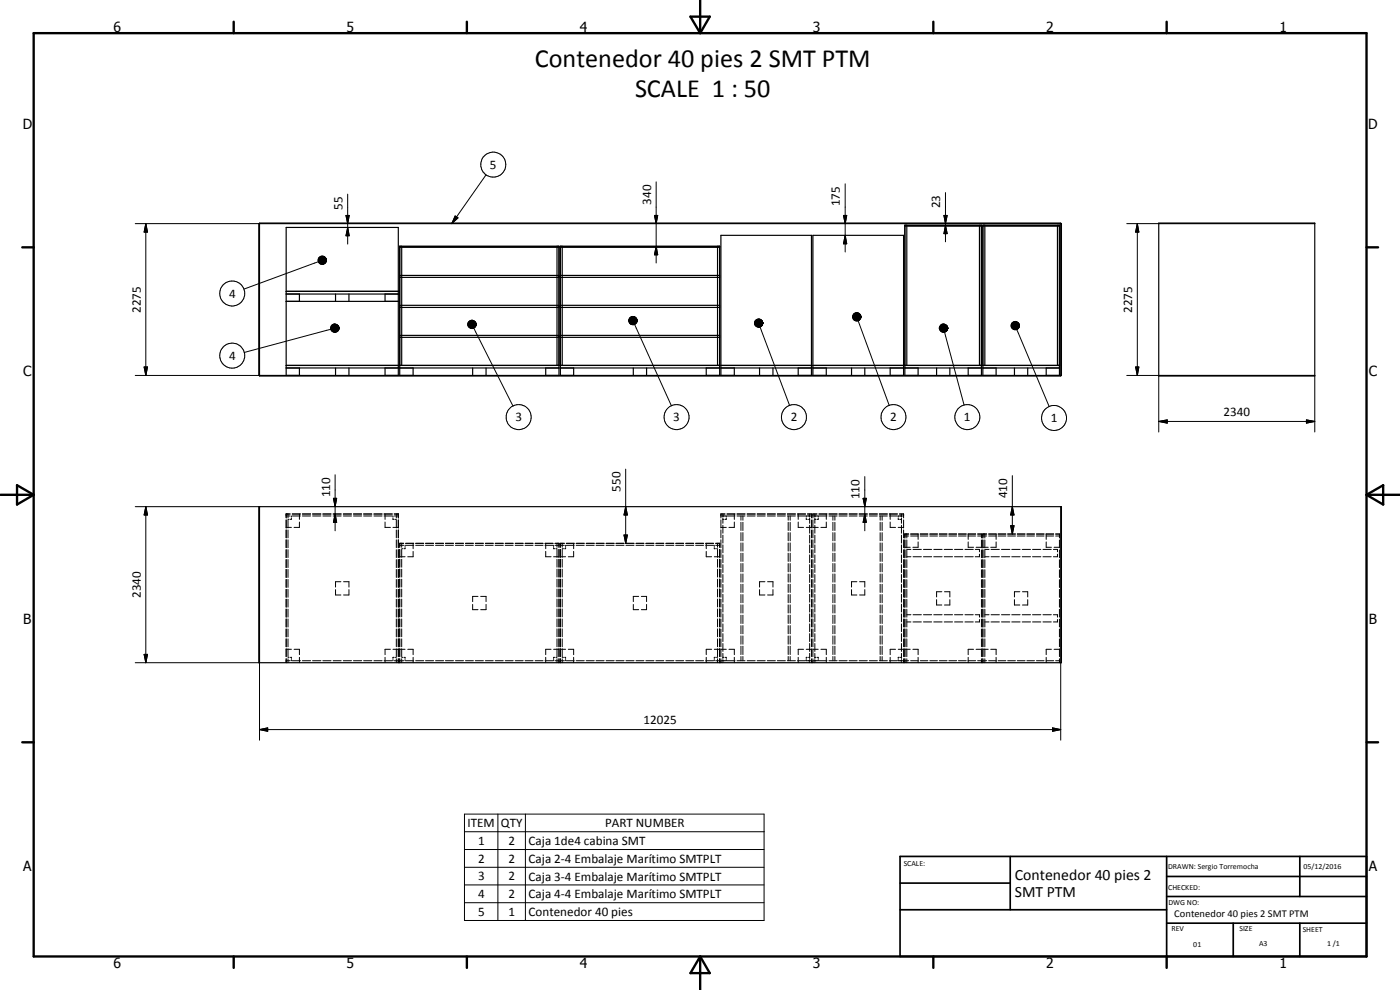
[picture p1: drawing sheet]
<svg xmlns="http://www.w3.org/2000/svg" width="420mm" height="297mm" viewBox="0 0 420 297" stroke-linecap="round" stroke-linejoin="round" font-family="sans-serif">
<g fill="none" stroke="#000" stroke-width=".35">
<path d="M77.7 67.1h240.8v45.5h-240.8zM77.9 66.9h240.4v45.9h-240.4zM120 74.2h47.8M120.6 73.9v35.7M167.2 73.9v35.7M168.2 74.2h47.8M168.7 73.9v35.7M215.3 73.9v35.7M271.6 67.9h22.9M272.1 67.6v42M294 67.6v42M295 67.9h23"/>
<path d="M295.6 67.6v42M317.4 67.6v42M347.8 67.1h46.8M347.8 66.9h46.8v45.9h-46.8zM85.9 87.4h33.6M85.9 88.2h33.6M85.9 90.4h33.6M89.9 88.2v2.2M100.7 88.2v2.2M104.7 88.2v2.2M115.6 88.2v2.2M120 92.2h47.8"/>
<path d="M120 91.6h47.8M120 83.2h47.8M120 82.6h47.8M168.2 92.2h47.8M168.2 91.6h47.8M168.2 83.2h47.8M168.2 82.6h47.8M85.9 109.6h33.6M85.9 110.4h33.6M85.9 112.6v-44.4h33.6v44.4M89.9 110.4v2.2M100.7 110.4v2.2"/>
<path d="M104.7 110.4v2.2M115.6 110.4v2.2M120 109.6h47.8M120 110.4h47.8M120 112.6v-38.7h47.8v38.7M120 101.2h47.8M120 100.6h47.8M124 110.4v2.2M141.8 110.4v2.2M145.9 110.4v2.2M163.8 110.4v2.2M168.2 109.6h47.8"/>
<path d="M168.2 110.4h47.8M168.2 112.6v-38.7h47.8v38.7M168.2 101.2h47.8M168.2 100.6h47.8M172.2 110.4v2.2M190.1 110.4v2.2M194 110.4v2.2M212 110.4v2.2M216.4 109.6h27.1M216.4 110.4h27.1M216.4 112.6v-42h27.1v42M220.4 110.4v2.2"/>
<path d="M228 110.4v2.2M232 110.4v2.2M239.6 110.4v2.2M244 112.6v-42h27.2v42M244 109.6h27.2M244 110.4h27.2M248 110.4v2.2M255.6 110.4v2.2M259.5 110.4v2.2M267.2 110.4v2.2M271.6 109.6h22.9M271.6 110.4h22.9"/>
<path d="M271.6 112.6v-45h22.9v45M275.5 110.4v2.2M281.1 110.4v2.2M285.1 110.4v2.2M290.6 110.4v2.2M295 109.6h23M295 110.4h23M295 112.6v-45h23v45M298.9 110.4v2.2M304.4 110.4v2.2M308.4 110.4v2.2M314 110.4v2.2"/>
<path d="M347.8 112.6h46.8M77.7 152h240.8v46.8h-240.8zM77.9 152v46.8M318.3 152v46.8"/>
</g>
<g fill="none" stroke="#000" stroke-width=".3">
<path d="M104.3 58.3v14.9M145.9 52.5l-10.3 14.6M196.9 54.6v24.3M253.6 55.2v20.4M283.7 57.8v14.8M40.6 67.1h37.3M43.8 67.1l.5 2.5h-1zM43.8 67.1v45.5M95.5 77.9l2.4 .2-2.4 .1zM95.5 78.2l2.4-.1-2.4 .4zM95.5 78.1h2.4M95.5 77.7l2.4 .4-2.4-.2z"/>
<path d="M95.5 78.5l2.4-.4-2.3 .6zM95.5 78.5l-22.3 8.2M95.6 77.4l2.3 .7-2.4-.4zM95.6 78.7l2.3-.6-2.1 .8zM95.8 77.2l.2-.2 1.9 1.1zM95.8 77.2l2.1 .9-2.3-.7zM95.8 78.9l2.1-.8-1.9 1zM96 77l.2-.1 1.7 1.2zM96 79.1l1.9-1-1.7 1.1zM96.2 76.9l.3-.1 1.4 1.3zM96.2 79.2l1.7-1.1-1.4 1.2zM96.5 76.8h.3l1.1 1.3z"/>
<path d="M96.5 79.3l1.4-1.2-1.1 1.2zM96.8 76.8l.3 .1 .8 1.2zM97.1 76.9l.2 .1 .6 1.1zM97.3 77l.6 1.1zM97.5 77.1l.4 1zM97.7 77.3l.2 .8zM97.8 77.6l.1 .5zM97.9 78.1l-.8 1.2h-.3zM97.9 78.1l-.8 1.2zM97.9 78.1l-.6 1.1zM97.9 78.1l-.4 .9zM97.9 78.1l-.2 .7z"/>
<path d="M97.9 78.1l-.1 .5zM97.9 78.1v.3zM103.8 64.6h1l-.5 2.5zM104.3 68.2l.5 2.5h-1zM136.6 64.8l.8 .6-1.8 1.7zM196.4 64.6h1l-.5 2.5zM196.9 73.9l.5 2.6h-1zM253.1 64.6h1l-.5 2.5zM253.6 70.6l.5 2.6h-1zM283.3 64.6h1l-.6 2.5zM283.7 67.6l.6 2.5h-1zM338.1 67.1h9.7"/>
<path d="M341.3 67.1l.5 2.5h-1zM341.3 67.1v45.5M99.2 98.3l2.5 .2-2.5 .1zM99.2 98.6l2.5-.1-2.4 .3zM99.2 98.5h2.5M99.3 98.8l-26 6.9M99.3 98l2.4 .5-2.5-.2zM99.3 98.8l2.4-.3-2.3 .6zM99.4 97.8l2.3 .7-2.4-.5zM99.4 99.1l2.3-.6-2.1 .8zM99.6 97.6l.2-.2 1.9 1.1zM99.6 97.6l2.1 .9-2.3-.7z"/>
<path d="M99.6 99.3l2.1-.8-1.9 1zM99.8 97.4l.2-.1 1.7 1.2zM99.8 99.5l1.9-1-1.7 1.1zM100 97.3l.3-.1 1.4 1.3zM100 99.6l1.7-1.1-1.4 1.2zM100.3 97.2h.2l1.2 1.3zM100.3 99.7l1.4-1.2-1.2 1.2zM100.5 97.2l1.2 1.3zM100.8 97.3l.9 1.2zM101 97.4l.7 1.1zM101.3 97.5l.4 1zM101.5 97.7l.2 .8z"/>
<path d="M101.6 97.9l.1 .6zM101.7 98.5l-.9 1.2h-.3zM101.7 98.5l-.9 1.2zM101.7 98.5l-.7 1.1zM101.7 98.5l-.4 .9zM101.7 98.5l-.2 .7zM101.7 98.5l-.1 .5zM101.7 98.5v.2zM140.4 97.2l2.5 .1-2.5 .2zM140.4 97.5l2.5-.2-2.5 .4zM140.4 97.3h2.5M140.4 96.9l2.5 .4-2.5-.1z"/>
<path d="M140.4 97.7l2.5-.4-2.4 .7zM140.5 96.7l2.4 .6-2.5-.4zM140.5 98l2.4-.7-2.2 .9zM140.7 96.5l.2-.2 2 1zM140.7 96.5l2.2 .8-2.4-.6zM140.7 98.2l2.2-.9-2 1zM140.9 96.3l.3-.1 1.7 1.1zM140.9 98.3l2-1-1.7 1.2zM141.2 96.2l.2-.1 1.5 1.2zM141.2 98.5l1.7-1.2-1.5 1.3zM141.4 96.1h.3l1.2 1.2zM141.4 98.6l1.5-1.3-1.2 1.3z"/>
<path d="M141.7 96.1l1.2 1.2zM141.9 96.1l1 1.2zM142.2 96.2l.7 1.1zM142.2 98.4l11.8 23.4M142.4 96.4l.5 .9zM142.6 96.6l.3 .7zM142.8 96.8l.1 .5zM142.9 97.3l-1 1.3h-.2zM142.9 97.3l-1 1.3zM142.9 97.3l-.7 1.1zM142.9 97.3l-.5 1zM142.9 97.3l-.3 .8z"/>
<path d="M142.9 97.3l-.1 .5zM142.9 97.3l-.1 .3zM188.7 96.1l2.5 .1-2.5 .1zM188.7 96.3l2.5-.1-2.4 .4zM188.7 96.2h2.5M188.8 95.8l2.4 .4-2.5-.1zM188.8 96.6l2.4-.4-2.3 .6zM188.9 95.5l2.3 .7-2.4-.4zM188.9 96.8l2.3-.6-2.2 .9zM189 95.3l.2-.1 2 1zM189 95.3l2.2 .9-2.3-.7zM189 97.1l2.2-.9-2 1z"/>
<path d="M189.2 95.2l.3-.2 1.7 1.2zM189.2 97.2l2-1-1.7 1.2zM189.5 95h.2l1.5 1.2zM189.5 97.4l1.7-1.2-1.5 1.2zM189.7 95h.3l1.2 1.2zM189.7 97.4l1.5-1.2-1.2 1.3zM190 95h.3l.9 1.2zM190.3 95l.2 .1 .7 1.1zM190.4 97.3l11.1 24.5M190.5 95.1l.7 1.1zM190.7 95.2l.5 1zM190.9 95.4l.3 .8z"/>
<path d="M191.1 95.7l.1 .5zM191.2 96.2l-.9 1.2-.3 .1zM191.2 96.2l-.9 1.2zM191.2 96.2l-.7 1.1zM191.2 96.2l-.5 1zM191.2 96.2l-.3 .7zM191.2 96.2l-.1 .5zM191.2 96.2v.2zM226.4 96.8l2.5 .1-2.5 .2zM226.4 97.1l2.5-.2-2.4 .4zM226.4 96.9h2.5M226.5 96.6l2.4 .3-2.5-.1z"/>
<path d="M226.5 97.3l2.4-.4-2.3 .7zM226.6 96.3l2.3 .6-2.4-.3zM226.6 97.6l2.3-.7-2.1 .9zM226.8 96.1l.2-.2 1.9 1zM226.8 96.1l2.1 .8-2.3-.6zM226.8 97.8l2.1-.9-1.9 1.1zM227 95.9l.2-.1 1.7 1.1zM227 98l1.9-1.1-1.7 1.2zM227.2 95.8l.3-.1 1.4 1.2zM227.2 98.1l1.7-1.2-1.4 1.3zM227.5 95.7h.2l1.2 1.2zM227.5 98.2l1.4-1.3-1.2 1.3z"/>
<path d="M227.7 95.7l1.2 1.2zM228 95.8l.9 1.1zM228.1 98.1l8.9 23.6M228.2 95.8l.7 1.1zM228.5 96l.4 .9zM228.7 96.2l.2 .7zM228.8 96.4l.1 .5zM228.9 96.9l-.9 1.3h-.3zM228.9 96.9l-.9 1.3zM228.9 96.9l-.7 1.1zM228.9 96.9l-.4 1zM228.9 96.9l-.2 .8z"/>
<path d="M228.9 96.9l-.1 .6zM228.9 96.9v.3zM255.9 94.9l2.4 .1-2.4 .2zM255.9 95.2l2.4-.2-2.4 .5zM255.9 95.1h2.4M255.9 94.7l2.4 .3-2.4-.1zM255.9 95.5l2.4-.5-2.2 .7zM256.1 94.4l2.2 .6-2.4-.3zM256.1 95.7l2.2-.7-2.1 .9zM256.2 94.2l.2-.2 1.9 1zM256.2 94.2l2.1 .8-2.2-.6zM256.2 95.9l2.1-.9-1.9 1.1z"/>
<path d="M256.4 94l.3-.1 1.6 1.1zM256.4 96.1l1.9-1.1-1.6 1.2zM256.7 93.9h.2l1.4 1.1zM256.7 96.2l1.6-1.2-1.4 1.3zM256.9 93.9l.3-.1 1.1 1.2zM256.9 96.3l1.4-1.3-1.1 1.3zM257.2 93.8l.3 .1 .8 1.1zM257.5 93.9l.8 1.1zM257.5 96.3l9.4 25.3M257.7 94l.6 1zM257.9 94.1l.4 .9zM258.1 94.3l.2 .7z"/>
<path d="M258.3 94.5v.5zM258.3 95l-.8 1.3h-.3zM258.3 95l-.6 1.2-.2 .1zM258.3 95l-.6 1.2zM258.3 95l-.4 1zM258.3 95l-.2 .8zM258.3 95v.6zM258.3 95v.3zM281.9 98.3l2.5 .2-2.5 .1zM281.9 98.6l2.5-.1-2.4 .3zM281.9 98.5h2.5M282 98l2.4 .5-2.5-.2z"/>
<path d="M282 98.8l2.4-.3-2.3 .6zM282.1 97.8l2.3 .7-2.4-.5zM282.1 99.1l2.3-.6-2.1 .8zM282.3 97.6l.2-.2 1.9 1.1zM282.3 97.6l2.1 .9-2.3-.7zM282.3 99.3l2.1-.8-1.9 1zM282.5 97.4l.2-.1 1.7 1.2zM282.5 99.5l1.9-1-1.7 1.1zM282.7 97.3l.2-.1 1.5 1.3zM282.7 99.6l1.7-1.1-1.5 1.2zM282.9 97.2h.3l1.2 1.3zM282.9 99.7l1.5-1.2-1.2 1.2z"/>
<path d="M283.2 97.2l1.2 1.3zM283.5 97.3l.9 1.2zM283.5 99.7l5.8 21.8M283.7 97.4l.7 1.1zM284 97.5l.4 1zM284.2 97.7l.2 .8zM284.3 97.9l.1 .6zM284.4 98.5l-.9 1.2h-.3zM284.4 98.5l-.9 1.2zM284.4 98.5l-.7 1.1zM284.4 98.5l-.4 .9zM284.4 98.5l-.2 .7z"/>
<path d="M284.4 98.5l-.1 .5zM284.4 98.5v.2zM303.4 97.6l2.5 .1-2.5 .1zM303.4 97.8l2.5-.1-2.4 .4zM303.4 97.7h2.5M303.5 97.3l2.4 .4-2.5-.1zM303.5 98.1l2.4-.4-2.3 .6zM303.6 97.1l2.3 .6-2.4-.4zM303.6 98.3l2.3-.6-2.1 .9zM303.8 96.8l.2-.1 1.9 1zM303.8 96.8l2.1 .9-2.3-.6zM303.8 98.6l2.1-.9-1.9 1z"/>
<path d="M304 96.7l.2-.1 1.7 1.1zM304 98.7l1.9-1-1.7 1.1zM304.2 96.6l.2-.1 1.5 1.2zM304.2 98.8l1.7-1.1-1.5 1.2zM304.4 96.5l.3-.1 1.2 1.3zM304.4 98.9l1.5-1.2-1.2 1.2zM304.7 96.4l1.2 1.3zM305 96.5l.9 1.2zM305.1 98.8l9.8 23.2M305.3 96.6l.6 1.1zM305.5 96.8l.4 .9zM305.7 96.9l.2 .8z"/>
<path d="M305.8 97.2l.1 .5zM305.9 97.7l-.9 1.2h-.3zM305.9 97.7l-.9 1.2zM305.9 97.7l-.6 1.1zM305.9 97.7l-.4 1zM305.9 97.7l-.2 .8zM305.9 97.7l-.1 .5zM305.9 97.7v.3zM40.6 112.6h37.3M43.3 110.1h1l-.5 2.5zM338.1 112.6h9.7M340.8 110.1h1l-.5 2.5z"/>
<path d="M347.8 112.8v16.8M394.6 112.8v16.8M347.8 126.4l2.5-.4v1zM347.8 126.4h46.8M392.1 126l2.5 .4-2.5 .6zM40.6 152h37.3M43.8 152l.5 2.5h-1zM43.8 152v46.8M85.9 154.8h1.2M85.9 158.2h1.5M85.9 156v2.4M85.9 159v2.4"/>
<path d="M86.4 155.8h.4M86.4 154.2v1.2M86.4 156v2.4M86.4 159v2.4M87.1 154.2h-1.2v1.2M87.4 155.5v.3h-.2M87.4 154.8v.4M87.7 154.2h2.5M87.7 154.8h2.5M89.9 156.6v1.6h-1.6M89.9 154.2v1.6M90.8 154.2h2.4"/>
<path d="M90.8 154.8h2.4M93.8 154.2h2.5M93.8 154.8h2.5M96.9 154.2h2.4M96.9 154.8h2.4M100 154.2h2.4M100 154.8h2.4M100.1 149.5h.9l-.4 2.5zM100.6 154.2l.4 2.5h-.9zM100.6 142.5v16.8M103 154.2h2.5M103 154.8h2.5"/>
<path d="M106.1 154.2h2.4M106.1 154.8h2.4M109.1 154.2h2.5M109.1 154.8h2.5M112.2 154.2h2.5M112.2 154.8h2.5M115.3 154.2h2.4M115.3 154.8h2.4M115.6 156.6v1.6h1.6M115.6 154.2v1.6M117.9 158.2h1.6M117.9 155.5v.3h.4"/>
<path d="M117.9 154.8v.4M118.3 154.2h1.2v1.2M118.3 154.8h1.2M118.6 155.8h.3M118.9 154.2v1.2M118.9 156v2.4M118.9 159v2.4M119.5 156v2.4M119.5 159v2.4M187.8 152l.5 2.5h-1zM187.8 140.8v22.2M216.4 156v2.4"/>
<path d="M216.4 159v2.4M216.4 154.8h1.6v.4M216.4 158.2h1.6M216.9 154.2v.2M216.9 154.6v.6M216.9 155.5v1.5M216.9 157.6v2.4M216.9 155.8h.4M217.6 154.2h-1.2v1.2M218 155.5v.3h-.4M218.2 154.2h2.4M218.2 154.8h2.4"/>
<path d="M220.4 156.6v1.6h-1.6M220.4 154.2v1.6M221.2 154.2h2.4M221.2 154.8h2.4M222.4 154.8v1.3M222.4 156.7v2.5M222.4 159.8v2.5M223 154.8v1.3M223 156.7v2.5M223 159.8v2.5M224.2 154.2h2.4M224.2 154.8h2.4"/>
<path d="M227.2 154.2h2.4M227.2 154.8h2.4M230.3 154.2h2.4M230.3 154.8h2.4M233.3 154.2h2.4M233.3 154.8h2.4M236.3 154.2h2.4M236.3 154.8h2.4M236.5 154.8v1.3M236.5 156.7v2.5M236.5 159.8v2.5M237.1 154.8v1.3"/>
<path d="M237.1 156.7v2.5M237.1 159.8v2.5M239.3 154.2h2.5M239.3 154.8h2.5M239.6 156.6v1.6h1.6M239.6 154.2v1.6M242 158.2h1.5M242 155.5v.3h.3M242.3 154.8h-.3v.4M242.3 154.2h1.2v1.2M242.3 154.8h1.2M242.6 155.8h.4"/>
<path d="M243 154.2v.2M243 154.6v.6M243 155.5v1.5M243 157.6v2.4M243.5 156v2.4M243.5 159v2.4M244 156v2.4M244 159v2.4M244 154.8h1.6v.4M244 158.2h1.6M244.5 154.2v.2M244.5 154.6v.6"/>
<path d="M244.5 155.5v1.5M244.5 157.6v2.4M244.5 155.8h.4M245.2 154.2h-1.2v1.2M245.6 155.5v.3h-.4M245.8 154.2h2.4M245.8 154.8h2.4M248 156.6v1.6h-1.6M248 154.2v1.6M248.8 154.2h2.4M248.8 154.8h2.4M250 154.8v1.3"/>
<path d="M250 156.7v2.5M250 159.8v2.5M250.6 154.8v1.3M250.6 156.7v2.5M250.6 159.8v2.5M251.8 154.2h2.4M251.8 154.8h2.4M254.8 154.2h2.4M254.8 154.8h2.4M257.8 154.2h2.5M257.8 154.8h2.5M259 149.5h1l-.5 2.5z"/>
<path d="M259.5 154.2l.5 2.5h-1zM259.5 143v16.3M260.9 154.2h2.4M260.9 154.8h2.4M263.9 154.2h2.4M263.9 154.8h2.4M264.1 154.8v1.3M264.1 156.7v2.5M264.1 159.8v2.5M264.7 154.8v1.3M264.7 156.7v2.5M264.7 159.8v2.5"/>
<path d="M266.9 154.2h2.4M266.9 154.8h2.4M267.2 156.6v1.6h1.6M267.2 154.2v1.6M269.6 158.2h1.6M269.6 155.5v.3h.3M269.9 154.2h1.3v1.2M270.2 155.8h.3M270.5 154.2v.2M270.5 154.6v.6M270.5 155.5v1.5M270.5 157.6v2.4"/>
<path d="M271.2 156v2.4M271.2 159v2.4M271.2 154.8h-1.6v.4M303.3 157.7h1l-.5 2.5zM303.8 152l.5 2.5h-1zM303.8 142.7v17.5M85.9 162v2.3M85.9 164.9v2.4M85.9 167.9v2.4M85.9 170.9v2.4M85.9 173.9v2.3M85.9 176.8v2.4"/>
<path d="M85.9 179.8v2.4M86.4 162v2.3M86.4 164.9v2.4M86.4 167.9v2.4M86.4 170.9v2.4M86.4 173.9v2.3M86.4 176.8v2.4M86.4 179.8v2.4M100.7 176.9v1.6h1.6M102.3 174.5h-1.6v1.6M103.1 174.5h1.6v1.6M104.7 176.9v1.6h-1.6"/>
<path d="M118.9 162v2.3M118.9 164.9v2.4M118.9 167.9v2.4M118.9 170.9v2.4M118.9 173.9v2.3M118.9 176.8v2.4M118.9 179.8v2.4M119.5 162v2.3M119.5 164.9v2.4M119.5 167.9v2.4M119.5 170.9v2.4M119.5 173.9v2.3"/>
<path d="M119.5 176.8v2.4M119.5 179.8v2.4M120 164.8v2.4M120 167.8v2.4M120 170.8v2.3M120 173.8v2.3M120 176.7v2.4M120 179.7v2.4M120 163.6h1.1M120 167h1.6M120.6 163v1.2M120.6 164.8v2.4"/>
<path d="M120.6 167.8v2.4M120.6 170.8v2.3M120.6 173.8v2.3M120.6 176.7v2.4M120.6 179.7v2.4M120.6 164.6h.3M121.1 163h-1.1v1.2M121.6 164.3v.3h-.4M121.6 163.6v.4M121.7 163h2.5M121.7 163.6h2.5M124 165.4v1.6h-1.6"/>
<path d="M124 163v1.6M124.7 163h2.5M124.7 163.6h2.5M127.7 163h2.4M127.7 163.6h2.4M130.7 163h2.4M130.7 163.6h2.4M133.7 163h2.4M133.7 163.6h2.4M136.7 163h2.4M136.7 163.6h2.4M139.7 163h2.4"/>
<path d="M139.7 163.6h2.4M142.7 163h2.4M142.7 163.6h2.4M143.5 178.9h-1.7v1.6M144.3 178.9h1.6v1.6M145.7 163h2.3M145.7 163.6h2.3M148.6 163h2.4M148.6 163.6h2.4M151.6 163h2.4M151.6 163.6h2.4M154.6 163h2.4"/>
<path d="M154.6 163.6h2.4M157.6 163h2.4M157.6 163.6h2.4M160.6 163h2.4M160.6 163.6h2.4M163.6 163h2.4M163.6 163.6h2.4M163.8 163v1.6M163.8 165.4v1.6h1.6M166.1 167h1.7M166.1 163.6v.4M166.1 164.3v.3h.4"/>
<path d="M166.6 163h1.2v1.2M166.6 163.6h1.2M166.8 164.6h.4M167.2 163v1.2M167.2 164.8v2.4M167.2 167.8v2.4M167.2 170.8v2.3M167.2 173.8v2.3M167.2 176.7v2.4M167.2 179.7v2.4M167.8 164.8v2.4M167.8 167.8v2.4"/>
<path d="M167.8 170.8v2.3M167.8 173.8v2.3M167.8 176.7v2.4M167.8 179.7v2.4M168.2 163.6h1.2M168.2 164.8v2.4M168.2 167.8v2.4M168.2 170.8v2.3M168.2 173.8v2.3M168.2 176.7v2.4M168.2 179.7v2.4M168.2 167h1.5"/>
<path d="M168.7 163v1.2M168.7 164.8v2.4M168.7 167.8v2.4M168.7 170.8v2.3M168.7 173.8v2.3M168.7 176.7v2.4M168.7 179.7v2.4M168.7 164.6h.4M169.4 163h-1.2v1.2M169.7 164.3v.3h-.3M169.7 163.6v.4M170 163h2.3"/>
<path d="M170 163.6h2.3M172.2 165.4v1.6h-1.7M172.2 163v1.6M172.9 163h2.4M172.9 163.6h2.4M175.9 163h2.4M175.9 163.6h2.4M178.9 163h2.4M178.9 163.6h2.4M181.9 163h2.4M181.9 163.6h2.4M184.9 163h2.4"/>
<path d="M184.9 163.6h2.4M187.3 160.5h1l-.5 2.5zM187.9 163h2.4M187.9 163.6h2.4M190.9 163h2.3M190.9 163.6h2.3M191.7 178.9h-1.6v1.6M192.5 178.9h1.5v1.6M193.8 163h2.4M193.8 163.6h2.4M196.8 163h2.4M196.8 163.6h2.4"/>
<path d="M199.8 163h2.4M199.8 163.6h2.4M202.8 163h2.4M202.8 163.6h2.4M205.8 163h2.4M205.8 163.6h2.4M208.8 163h2.3M208.8 163.6h2.3M211.8 163h2.4M211.8 163.6h2.4M212 165.4v1.6h1.6M212 163v1.6"/>
<path d="M214.4 167h1.6M214.4 164.3v.3h.3M214.4 163.6v.4M214.8 163h1.2v1.2M214.8 163.6h1.2M215 164.6h.3M215.3 163v1.2M215.3 164.8v2.4M215.3 167.8v2.4M215.3 170.8v2.3M215.3 173.8v2.3M215.3 176.7v2.4"/>
<path d="M215.3 179.7v2.4M216 164.8v2.4M216 167.8v2.4M216 170.8v2.3M216 173.8v2.3M216 176.7v2.4M216 179.7v2.4M216.4 162v2.3M216.4 164.9v2.4M216.4 167.9v2.4M216.4 170.9v2.4M216.4 173.9v2.3"/>
<path d="M216.4 176.8v2.4M216.4 179.8v2.4M216.9 160.6v2.3M216.9 163.5v2.4M216.9 166.5v2.3M216.9 169.4v2.4M216.9 172.4v2.4M216.9 175.3v2.4M216.9 178.3v2.4M222.4 162.9v2.5M222.4 166v2.4M222.4 169.1v2.5"/>
<path d="M222.4 172.2v2.5M222.4 175.3v2.5M222.4 178.4v2.4M223 162.9v2.5M223 166v2.4M223 169.1v2.5M223 172.2v2.5M223 175.3v2.5M223 178.4v2.4M228 176.9v1.6h1.6M229.6 174.5h-1.6v1.6M230.4 174.5h1.6v1.6"/>
<path d="M232 176.9v1.6h-1.6M236.5 162.9v2.5M236.5 166v2.4M236.5 169.1v2.5M236.5 172.2v2.5M236.5 175.3v2.5M236.5 178.4v2.4M237.1 162.9v2.5M237.1 166v2.4M237.1 169.1v2.5M237.1 172.2v2.5M237.1 175.3v2.5"/>
<path d="M237.1 178.4v2.4M243 160.6v2.3M243 163.5v2.4M243 166.5v2.3M243 169.4v2.4M243 172.4v2.4M243 175.3v2.4M243 178.3v2.4M243.5 162v2.3M243.5 164.9v2.4M243.5 167.9v2.4M243.5 170.9v2.4"/>
<path d="M243.5 173.9v2.3M243.5 176.8v2.4M243.5 179.8v2.4M244 162v2.3M244 164.9v2.4M244 167.9v2.4M244 170.9v2.4M244 173.9v2.3M244 176.8v2.4M244 179.8v2.4M244.5 160.6v2.3M244.5 163.5v2.4"/>
<path d="M244.5 166.5v2.3M244.5 169.4v2.4M244.5 172.4v2.4M244.5 175.3v2.4M244.5 178.3v2.4M250 162.9v2.5M250 166v2.4M250 169.1v2.5M250 172.2v2.5M250 175.3v2.5M250 178.4v2.4M250.6 162.9v2.5"/>
<path d="M250.6 166v2.4M250.6 169.1v2.5M250.6 172.2v2.5M250.6 175.3v2.5M250.6 178.4v2.4M255.6 176.9v1.6h1.6M257.2 174.5h-1.6v1.6M258 174.5h1.5v1.6M259.5 176.9v1.6h-1.5M264.1 162.9v2.5M264.1 166v2.4M264.1 169.1v2.5"/>
<path d="M264.1 172.2v2.5M264.1 175.3v2.5M264.1 178.4v2.4M264.7 162.9v2.5M264.7 166v2.4M264.7 169.1v2.5M264.7 172.2v2.5M264.7 175.3v2.5M264.7 178.4v2.4M270.5 160.6v2.3M270.5 163.5v2.4M270.5 166.5v2.3"/>
<path d="M270.5 169.4v2.4M270.5 172.4v2.4M270.5 175.3v2.4M270.5 178.3v2.4M271.2 162v2.3M271.2 164.9v2.4M271.2 167.9v2.4M271.2 170.9v2.4M271.2 173.9v2.3M271.2 176.8v2.4M271.2 179.8v2.4M271.6 164.2h1.6"/>
<path d="M271.6 160.8h1.1M271.6 162v2.4M271.6 165v2.3M271.6 167.9v2.4M271.6 170.9v2.4M271.6 173.9v2.4M271.6 176.8v2.4M271.6 179.8v2.4M272.1 167h1.3M272.1 160.2v1.2M272.1 162v2.4M272.1 165v2.3"/>
<path d="M272.1 167.9v2.4M272.1 170.9v2.4M272.1 173.9v2.4M272.1 176.8v2.4M272.1 179.8v2.4M272.1 164.8h1.3M272.7 160.2h-1.1v1.2M273.3 160.8h2.3M273.3 160.2h2.3M274 167h2.5M274 164.8h2.5M275.5 162.6v1.6h-1.5"/>
<path d="M275.5 160.2v1.6M276.2 160.8h2.3M276.2 160.2h2.3M277.1 167h2.5M277.1 164.8h2.5M279 160.8h2.3M279 160.2h2.3M280.2 167h2.5M280.2 164.8h2.5M281.1 179.9v1.6h1.5M281.9 160.8h2.3M281.9 160.2h2.3"/>
<path d="M282.6 177.5h-1.5v1.6M283.4 167h2.5M283.4 164.8h2.5M283.5 177.5h1.6v1.6M284.8 160.8h2.3M284.8 160.2h2.3M285.1 179.9v1.6h-1.6M286.5 167h2.5M286.5 164.8h2.5M287.6 160.8h2.4M287.6 160.2h2.4M289.6 167h2.5"/>
<path d="M289.6 164.8h2.5M290.5 160.8h2.3M290.5 160.2h2.3M290.6 162.6v1.6h1.6M290.6 160.2v1.6M292.7 164.8h1.3v.8M292.9 164.2h1.6M293.4 160.8h1.1M293.4 160.2h1.1v1.2M294 166.3v.7h-1.3M294.5 162v2.4M294.5 165v2.3"/>
<path d="M294.5 167.9v2.4M294.5 170.9v2.4M294.5 173.9v2.4M294.5 176.8v2.4M294.5 179.8v2.4M295 164.2h1.6M295 162v2.4M295 165v2.3M295 167.9v2.4M295 170.9v2.4M295 173.9v2.4M295 176.8v2.4"/>
<path d="M295 179.8v2.4M295 160.8h1.1M295.6 167h1.2M295.6 160.2v1.2M295.6 162v2.4M295.6 165v2.3M295.6 167.9v2.4M295.6 170.9v2.4M295.6 173.9v2.4M295.6 176.8v2.4M295.6 179.8v2.4M295.6 164.8h1.2"/>
<path d="M296.1 160.2h-1.1v1.2M296.7 160.8h2.3M296.7 160.2h2.3M297.4 167h2.5M297.4 164.8h2.5M298.9 162.6v1.6h-1.6M298.9 160.2v1.6M299.5 160.8h2.4M299.5 160.2h2.4M300.6 167h2.5M300.6 164.8h2.5M302.4 160.8h2.3"/>
<path d="M302.4 160.2h2.3M303.6 167h2.5M303.6 164.8h2.5M304.4 179.9v1.6h1.7M305.3 160.8h2.3M305.3 160.2h2.3M306.1 177.5h-1.7v1.6M306.8 167h2.5M306.8 164.8h2.5M306.9 177.5h1.5v1.6M308.2 160.8h2.3M308.2 160.2h2.3"/>
<path d="M308.4 179.9v1.6h-1.5M309.9 167h2.5M309.9 164.8h2.5M311.1 160.8h2.2M311.1 160.2h2.2M313 167h2.5M313 164.8h2.5M313.9 160.8h2.3M313.9 160.2h2.3M314 162.6v1.6h1.5M314 160.2v1.6M316.1 164.8h1.3v.8"/>
<path d="M316.3 164.2h1.7M316.8 160.2h1.2v1.2M316.8 160.8h1.2M317.4 166.3v.7h-1.3M318 162v2.4M318 165v2.3M318 167.9v2.4M318 170.9v2.4M318 173.9v2.4M318 176.8v2.4M318 179.8v2.4M40.6 198.8h37.3v23.3"/>
<path d="M43.3 196.3h1l-.5 2.5zM85.9 198.2h1.2M85.9 194.8h1.5M85.9 182.8v2.4M85.9 185.7v2.4M85.9 188.7v2.4M85.9 191.7v2.4M85.9 194.7v2.3M85.9 197.7v1.1M86.4 197.2h.4M86.4 182.8v2.4M86.4 185.7v2.4"/>
<path d="M86.4 188.7v2.4M86.4 191.7v2.4M86.4 194.7v2.3M86.4 197.7v1.1M87.2 197.2h.2v.4M87.4 197.9v.3M87.7 198.2h2.5M88.3 194.8h1.6v1.6M89.9 197.2v1.6M90.8 198.2h2.4M93.8 198.2h2.5M96.9 198.2h2.4"/>
<path d="M100 198.2h2.4M103 198.2h2.5M106.1 198.2h2.4M109.1 198.2h2.5M112.2 198.2h2.5M115.3 198.2h2.4M115.6 197.2v1.6M117.2 194.8h-1.6v1.6M117.9 194.8h1.6M117.9 197.9v.3M118.3 198.2h1.2M118.3 197.2h-.4v.4"/>
<path d="M118.6 197.2h.3M118.9 182.8v2.4M118.9 185.7v2.4M118.9 188.7v2.4M118.9 191.7v2.4M118.9 194.7v2.3M118.9 197.7v1.1M119.5 182.8v2.4M119.5 185.7v2.4M119.5 188.7v2.4M119.5 191.7v2.4M119.5 194.7v2.3"/>
<path d="M119.5 197.7v1.1M120 198.2h1.1M120 194.8h1.6M120 182.7v2.4M120 185.7v2.4M120 188.7v2.4M120 191.7v2.4M120 194.6v2.4M120 197.7v1.1M120.6 197.2h.3M120.6 182.7v2.4M120.6 185.7v2.4"/>
<path d="M120.6 188.7v2.4M120.6 191.7v2.4M120.6 194.6v2.4M120.6 197.7v1.1M121.2 197.2h.4v.4M121.6 197.9v.3M121.7 198.2h2.5M122.4 194.8h1.6v1.6M124 197.2v1.6M124.7 198.2h2.5M127.7 198.2h2.4M130.7 198.2h2.4"/>
<path d="M133.7 198.2h2.4M136.7 198.2h2.4M139.7 198.2h2.4M141.8 181.4v1.5h1.7M142.7 198.2h2.4M145.7 198.2h2.3M145.9 181.4v1.5h-1.6M148.6 198.2h2.4M151.6 198.2h2.4M154.6 198.2h2.4M157.6 198.2h2.4M160.6 198.2h2.4"/>
<path d="M163.6 198.2h2.4M163.8 197.2v1.6M165.4 194.8h-1.6v1.6M166.1 194.8h1.7M166.1 197.9v.3M166.5 197.2h-.4v.4M166.6 198.2h1.2M166.8 197.2h.4M167.2 182.7v2.4M167.2 185.7v2.4M167.2 188.7v2.4M167.2 191.7v2.4"/>
<path d="M167.2 194.6v2.4M167.2 197.7v1.1M167.8 182.7v2.4M167.8 185.7v2.4M167.8 188.7v2.4M167.8 191.7v2.4M167.8 194.6v2.4M167.8 197.7v1.1M168.2 198.2h1.2M168.2 194.8h1.5M168.2 182.7v2.4M168.2 185.7v2.4"/>
<path d="M168.2 188.7v2.4M168.2 191.7v2.4M168.2 194.6v2.4M168.2 197.7v1.1M168.7 197.2h.4M168.7 182.7v2.4M168.7 185.7v2.4M168.7 188.7v2.4M168.7 191.7v2.4M168.7 194.6v2.4M168.7 197.7v1.1M169.4 197.2h.3v.4"/>
<path d="M169.7 197.9v.3M170 198.2h2.3M170.5 194.8h1.7v1.6M172.2 197.2v1.6M172.9 198.2h2.4M175.9 198.2h2.4M178.9 198.2h2.4M181.9 198.2h2.4M184.9 198.2h2.4M187.9 198.2h2.4M190.1 181.4v1.5h1.6M190.9 198.2h2.3"/>
<path d="M193.8 198.2h2.4M194 181.4v1.5h-1.5M196.8 198.2h2.4M199.8 198.2h2.4M202.8 198.2h2.4M205.8 198.2h2.4M208.8 198.2h2.3M211.8 198.2h2.4M212 197.2v1.6M213.6 194.8h-1.6v1.6M214.4 194.8h1.6M214.4 197.9v.3"/>
<path d="M214.7 197.2h-.3v.4M214.8 198.2h1.2M215 197.2h.3M215.3 182.7v2.4M215.3 185.7v2.4M215.3 188.7v2.4M215.3 191.7v2.4M215.3 194.6v2.4M215.3 197.7v1.1M216 182.7v2.4M216 185.7v2.4M216 188.7v2.4"/>
<path d="M216 191.7v2.4M216 194.6v2.4M216 197.7v1.1M216.4 182.8v2.4M216.4 185.7v2.4M216.4 188.7v2.4M216.4 191.7v2.4M216.4 194.7v2.3M216.4 197.7v1.1M216.4 194.8h1.6M216.9 181.3v2.3M216.9 184.2v2.4"/>
<path d="M216.9 187.2v2.3M216.9 190.1v2.4M216.9 193.1v2.4M216.9 196v1.6M216.9 197.9v.5M216.9 198.6v.2M216.9 197.2h.4M217.6 197.2h.4v.4M218 197.9v.3h-1.6M218.2 198.2h2.4M218.8 194.8h1.6v1.6M220.4 197.2v1.6"/>
<path d="M221.2 198.2h2.4M222.4 181.5v2.4M222.4 184.6v2.5M222.4 187.7v2.5M222.4 190.8v2.5M222.4 193.9v2.5M222.4 197v1.2M223 181.5v2.4M223 184.6v2.5M223 187.7v2.5M223 190.8v2.5M223 193.9v2.5"/>
<path d="M223 197v1.2M224.2 198.2h2.4M227.2 198.2h2.4M230.3 198.2h2.4M233.3 198.2h2.4M236.3 198.2h2.4M236.5 181.5v2.4M236.5 184.6v2.5M236.5 187.7v2.5M236.5 190.8v2.5M236.5 193.9v2.5M236.5 197v1.2"/>
<path d="M237.1 181.5v2.4M237.1 184.6v2.5M237.1 187.7v2.5M237.1 190.8v2.5M237.1 193.9v2.5M237.1 197v1.2M239.3 198.2h2.5M239.6 197.2v1.6M241.2 194.8h-1.6v1.6M242 197.9v.3h.3M242 194.8h1.5M242.3 197.2h-.3v.4"/>
<path d="M242.3 198.2h1.2M242.6 197.2h.4M243 181.3v2.3M243 184.2v2.4M243 187.2v2.3M243 190.1v2.4M243 193.1v2.4M243 196v1.6M243 197.9v.5M243 198.6v.2M243.5 182.8v2.4M243.5 185.7v2.4"/>
<path d="M243.5 188.7v2.4M243.5 191.7v2.4M243.5 194.7v2.3M243.5 197.7v1.1M244 182.8v2.4M244 185.7v2.4M244 188.7v2.4M244 191.7v2.4M244 194.7v2.3M244 197.7v1.1M244 194.8h1.6M244.5 181.3v2.3"/>
<path d="M244.5 184.2v2.4M244.5 187.2v2.3M244.5 190.1v2.4M244.5 193.1v2.4M244.5 196v1.6M244.5 197.9v.5M244.5 198.6v.2M244.5 197.2h.4M245.2 197.2h.4v.4M245.6 197.9v.3h-1.6M245.8 198.2h2.4M246.4 194.8h1.6v1.6"/>
<path d="M248 197.2v1.6M248.8 198.2h2.4M250 181.5v2.4M250 184.6v2.5M250 187.7v2.5M250 190.8v2.5M250 193.9v2.5M250 197v1.2M250.6 181.5v2.4M250.6 184.6v2.5M250.6 187.7v2.5M250.6 190.8v2.5"/>
<path d="M250.6 193.9v2.5M250.6 197v1.2M251.8 198.2h2.4M254.8 198.2h2.4M257.8 198.2h2.5M260.9 198.2h2.4M263.9 198.2h2.4M264.1 181.5v2.4M264.1 184.6v2.5M264.1 187.7v2.5M264.1 190.8v2.5M264.1 193.9v2.5"/>
<path d="M264.1 197v1.2M264.7 181.5v2.4M264.7 184.6v2.5M264.7 187.7v2.5M264.7 190.8v2.5M264.7 193.9v2.5M264.7 197v1.2M266.9 198.2h2.4M267.2 197.2v1.6M268.8 194.8h-1.6v1.6M269.6 197.9v.3h1.6M269.6 194.8h1.6"/>
<path d="M269.9 197.2h-.3v.4M270.2 197.2h.3M270.5 181.3v2.3M270.5 184.2v2.4M270.5 187.2v2.3M270.5 190.1v2.4M270.5 193.1v2.4M270.5 196v1.6M270.5 197.9v.5M270.5 198.6v.2M271.2 182.8v2.4M271.2 185.7v2.4"/>
<path d="M271.2 188.7v2.4M271.2 191.7v2.4M271.2 194.7v2.3M271.2 197.7v1.1M271.6 198.2h1.1M271.6 194.8h1.6M271.6 182.8v2.4M271.6 185.8v2.3M271.6 188.7v2.4M271.6 191.7v2.4M271.6 194.7v2.3M271.6 197.7v1.1"/>
<path d="M272.1 182.8v2.4M272.1 185.8v2.3M272.1 188.7v2.4M272.1 191.7v2.4M272.1 194.7v2.3M272.1 197.7v1.1M272.1 186.6h1.3M272.1 184.4h1.3M273.3 198.2h2.3M274 194.8h1.5v1.6M274 186.6h2.5M274 184.4h2.5"/>
<path d="M275.5 197.2v1.6M276.2 198.2h2.3M277.1 186.6h2.5M277.1 184.4h2.5M279 198.2h2.3M280.2 186.6h2.5M280.2 184.4h2.5M281.9 198.2h2.3M283.4 186.6h2.5M283.4 184.4h2.5M284.8 198.2h2.3M286.5 186.6h2.5"/>
<path d="M286.5 184.4h2.5M287.6 198.2h2.4M289.6 186.6h2.5M289.6 184.4h2.5M290.5 198.2h2.3M290.6 197.2v1.6M292.2 194.8h-1.6v1.6M292.7 184.4h1.3v.8M292.9 194.8h1.6M293.4 198.2h1.1M294 185.9v.7h-1.3M294.5 182.8v2.4"/>
<path d="M294.5 185.8v2.3M294.5 188.7v2.4M294.5 191.7v2.4M294.5 194.7v2.3M294.5 197.7v1.1M295 198.2h1.1M295 194.8h1.6M295 182.8v2.4M295 185.8v2.3M295 188.7v2.4M295 191.7v2.4M295 194.7v2.3"/>
<path d="M295 197.7v1.1M295.6 182.8v2.4M295.6 185.8v2.3M295.6 188.7v2.4M295.6 191.7v2.4M295.6 194.7v2.3M295.6 197.7v1.1M295.6 186.6h1.2M295.6 184.4h1.2M296.7 198.2h2.3M297.3 194.8h1.6v1.6M297.4 186.6h2.5"/>
<path d="M297.4 184.4h2.5M298.9 197.2v1.6M299.5 198.2h2.4M300.6 186.6h2.5M300.6 184.4h2.5M302.4 198.2h2.3M303.6 186.6h2.5M303.6 184.4h2.5M305.3 198.2h2.3M306.8 186.6h2.5M306.8 184.4h2.5M308.2 198.2h2.3"/>
<path d="M309.9 186.6h2.5M309.9 184.4h2.5M311.1 198.2h2.2M313 186.6h2.5M313 184.4h2.5M313.9 198.2h2.3M314 197.2v1.6M315.5 194.8h-1.5v1.6M316.1 184.4h1.3v.8M316.3 194.8h1.7M316.8 198.2h1.2M317.4 185.9v.7h-1.3"/>
<path d="M318 182.8v2.4M318 185.8v2.3M318 188.7v2.4M318 191.7v2.4M318 194.7v2.3M318 197.7v1.1M318.3 198.8v23.3M77.9 218.9l2.4-.5v1zM77.9 218.9h240.4M315.9 218.4l2.4 .5-2.4 .5zM139.4 244.3h89.9v31.9h-89.9zM139.4 249.6h89.9"/>
<path d="M139.4 254.9h89.9M149.4 244.3v31.9M157.7 244.3v31.9M139.4 260.2h89.9M139.4 265.5h89.9M139.4 270.8h89.9"/>
<circle cx="148" cy="49.4" r="3.8"/>
<circle cx="69.7" cy="88" r="3.8"/>
<circle cx="69.7" cy="106.7" r="3.8"/>
<circle cx="155.6" cy="125.2" r="3.8"/>
<circle cx="203" cy="125.2" r="3.8"/>
<circle cx="238.3" cy="125.2" r="3.8"/>
<circle cx="268.2" cy="125.2" r="3.7"/>
<circle cx="290.3" cy="125.2" r="3.8"/>
<circle cx="316.3" cy="125.4" r="3.8"/>
</g>
<g fill="none" stroke="#000" stroke-width=".71">
<path d="M10.1 9.9h400v277.1h-400zM70.1 6.5v3.4M140.1 6.5v3.4M207.2 5h5.8l-2.9 4.9zM210.1 0v9.9M280.1 6.5v3.4M350.1 6.5v3.4M6.7 74.2h3.4M410.1 74.2h3.5M.1 148.5h10M5.1 145.6l5 2.9-5 2.9zM410.1 148.5h10"/>
<path d="M410.1 148.5l5-2.9v5.8zM6.7 222.7h3.4M410.1 222.7h3.5M70.1 287v3.4M140.1 287v3.4M210.1 287v10M210.1 287l2.9 5h-5.8zM280.1 287v3.4M350.1 287v3.4"/>
</g>
<path d="M270.1 257h140v30h-140zM303.2 257v16M350.1 257v30M390.1 257v12M270.1 265h33.1M270.1 273h80M350.1 277h60M350.1 269h60M350.1 263h60M370.1 277v10M390.1 277v10" fill="none" stroke="#000" stroke-width=".51"/>
<g fill="#000">
<path d="M43.8 67.1l.5 2.5h-1zM97.8 77.6l.1 .5zM97.7 77.3l.2 .8zM97.5 77.1l.4 1zM97.3 77l.6 1.1zM97.1 76.9l.2 .1 .6 1.1zM96.8 76.8l.3 .1 .8 1.2zM96.5 76.8h.3l1.1 1.3zM96.2 76.9l.3-.1 1.4 1.3zM96 77l.2-.1 1.7 1.2zM95.8 77.2l.2-.2 1.9 1.1zM95.8 77.2l2.1 .9-2.3-.7z"/>
<path d="M95.6 77.4l2.3 .7-2.4-.4zM95.5 78.5l2.4-.4-2.3 .6zM95.6 78.7l2.3-.6-2.1 .8zM95.8 78.9l2.1-.8-1.9 1zM96 79.1l1.9-1-1.7 1.1zM96.2 79.2l1.7-1.1-1.4 1.2zM96.5 79.3l1.4-1.2-1.1 1.2zM97.9 78.1l-.8 1.2h-.3zM97.9 78.1l-.8 1.2zM97.9 78.1l-.6 1.1zM97.9 78.1l-.4 .9zM97.9 78.1l-.2 .7z"/>
<path d="M97.9 78.1l-.1 .5zM97.9 78.1v.3zM103.8 64.6h1l-.5 2.5zM104.3 68.2l.5 2.5h-1zM136.6 64.8l.8 .6-1.8 1.7zM196.4 64.6h1l-.5 2.5zM196.9 73.9l.5 2.6h-1zM253.1 64.6h1l-.5 2.5zM253.6 70.6l.5 2.6h-1zM283.3 64.6h1l-.6 2.5zM283.7 67.6l.6 2.5h-1zM341.3 67.1l.5 2.5h-1z"/>
<path d="M101.6 97.9l.1 .6zM101.5 97.7l.2 .8zM101.3 97.5l.4 1zM101 97.4l.7 1.1zM100.8 97.3l.9 1.2zM100.5 97.2l1.2 1.3zM100.3 97.2h.2l1.2 1.3zM100 97.3l.3-.1 1.4 1.3zM99.8 97.4l.2-.1 1.7 1.2zM99.6 97.6l.2-.2 1.9 1.1zM99.6 97.6l2.1 .9-2.3-.7zM99.4 97.8l2.3 .7-2.4-.5z"/>
<path d="M99.3 98.8l2.4-.3-2.3 .6zM99.4 99.1l2.3-.6-2.1 .8zM99.6 99.3l2.1-.8-1.9 1zM99.8 99.5l1.9-1-1.7 1.1zM100 99.6l1.7-1.1-1.4 1.2zM100.3 99.7l1.4-1.2-1.2 1.2zM101.7 98.5l-.9 1.2h-.3zM101.7 98.5l-.9 1.2zM101.7 98.5l-.7 1.1zM101.7 98.5l-.4 .9zM101.7 98.5l-.2 .7zM101.7 98.5l-.1 .5z"/>
<path d="M101.7 98.5v.2zM142.8 96.8l.1 .5zM142.6 96.6l.3 .7zM142.4 96.4l.5 .9zM142.2 96.2l.7 1.1zM141.9 96.1l1 1.2zM141.7 96.1l1.2 1.2zM141.4 96.1h.3l1.2 1.2zM141.2 96.2l.2-.1 1.5 1.2zM140.9 96.3l.3-.1 1.7 1.1zM140.7 96.5l.2-.2 2 1zM140.7 96.5l2.2 .8-2.4-.6z"/>
<path d="M140.5 96.7l2.4 .6-2.5-.4zM140.4 97.7l2.5-.4-2.4 .7zM140.5 98l2.4-.7-2.2 .9zM140.7 98.2l2.2-.9-2 1zM140.9 98.3l2-1-1.7 1.2zM141.2 98.5l1.7-1.2-1.5 1.3zM141.4 98.6l1.5-1.3-1.2 1.3zM142.9 97.3l-1 1.3h-.2zM142.9 97.3l-1 1.3zM142.9 97.3l-.7 1.1zM142.9 97.3l-.5 1zM142.9 97.3l-.3 .8z"/>
<path d="M142.9 97.3l-.1 .5zM142.9 97.3l-.1 .3zM191.1 95.7l.1 .5zM190.9 95.4l.3 .8zM190.7 95.2l.5 1zM190.5 95.1l.7 1.1zM190.3 95l.2 .1 .7 1.1zM190 95h.3l.9 1.2zM189.7 95h.3l1.2 1.2zM189.5 95h.2l1.5 1.2zM189.2 95.2l.3-.2 1.7 1.2zM189 95.3l.2-.1 2 1z"/>
<path d="M189 95.3l2.2 .9-2.3-.7zM188.9 95.5l2.3 .7-2.4-.4zM188.8 96.6l2.4-.4-2.3 .6zM188.9 96.8l2.3-.6-2.2 .9zM189 97.1l2.2-.9-2 1zM189.2 97.2l2-1-1.7 1.2zM189.5 97.4l1.7-1.2-1.5 1.2zM189.7 97.4l1.5-1.2-1.2 1.3zM191.2 96.2l-.9 1.2-.3 .1zM191.2 96.2l-.9 1.2zM191.2 96.2l-.7 1.1zM191.2 96.2l-.5 1z"/>
<path d="M191.2 96.2l-.3 .7zM191.2 96.2l-.1 .5zM191.2 96.2v.2zM228.8 96.4l.1 .5zM228.7 96.2l.2 .7zM228.5 96l.4 .9zM228.2 95.8l.7 1.1zM228 95.8l.9 1.1zM227.7 95.7l1.2 1.2zM227.5 95.7h.2l1.2 1.2zM227.2 95.8l.3-.1 1.4 1.2zM227 95.9l.2-.1 1.7 1.1z"/>
<path d="M226.8 96.1l.2-.2 1.9 1zM226.8 96.1l2.1 .8-2.3-.6zM226.6 96.3l2.3 .6-2.4-.3zM226.5 97.3l2.4-.4-2.3 .7zM226.6 97.6l2.3-.7-2.1 .9zM226.8 97.8l2.1-.9-1.9 1.1zM227 98l1.9-1.1-1.7 1.2zM227.2 98.1l1.7-1.2-1.4 1.3zM227.5 98.2l1.4-1.3-1.2 1.3zM228.9 96.9l-.9 1.3h-.3zM228.9 96.9l-.9 1.3zM228.9 96.9l-.7 1.1z"/>
<path d="M228.9 96.9l-.4 1zM228.9 96.9l-.2 .8zM228.9 96.9l-.1 .6zM228.9 96.9v.3zM258.3 94.5v.5zM258.1 94.3l.2 .7zM257.9 94.1l.4 .9zM257.7 94l.6 1zM257.5 93.9l.8 1.1zM257.2 93.8l.3 .1 .8 1.1zM256.9 93.9l.3-.1 1.1 1.2zM256.7 93.9h.2l1.4 1.1z"/>
<path d="M256.4 94l.3-.1 1.6 1.1zM256.2 94.2l.2-.2 1.9 1zM256.2 94.2l2.1 .8-2.2-.6zM256.1 94.4l2.2 .6-2.4-.3zM255.9 95.5l2.4-.5-2.2 .7zM256.1 95.7l2.2-.7-2.1 .9zM256.2 95.9l2.1-.9-1.9 1.1zM256.4 96.1l1.9-1.1-1.6 1.2zM256.7 96.2l1.6-1.2-1.4 1.3zM256.9 96.3l1.4-1.3-1.1 1.3zM258.3 95l-.8 1.3h-.3zM258.3 95l-.6 1.2-.2 .1z"/>
<path d="M258.3 95l-.6 1.2zM258.3 95l-.4 1zM258.3 95l-.2 .8zM258.3 95v.6zM258.3 95v.3zM284.3 97.9l.1 .6zM284.2 97.7l.2 .8zM284 97.5l.4 1zM283.7 97.4l.7 1.1zM283.5 97.3l.9 1.2zM283.2 97.2l1.2 1.3zM282.9 97.2h.3l1.2 1.3z"/>
<path d="M282.7 97.3l.2-.1 1.5 1.3zM282.5 97.4l.2-.1 1.7 1.2zM282.3 97.6l.2-.2 1.9 1.1zM282.3 97.6l2.1 .9-2.3-.7zM282.1 97.8l2.3 .7-2.4-.5zM282 98.8l2.4-.3-2.3 .6zM282.1 99.1l2.3-.6-2.1 .8zM282.3 99.3l2.1-.8-1.9 1zM282.5 99.5l1.9-1-1.7 1.1zM282.7 99.6l1.7-1.1-1.5 1.2zM282.9 99.7l1.5-1.2-1.2 1.2zM284.4 98.5l-.9 1.2h-.3z"/>
<path d="M284.4 98.5l-.9 1.2zM284.4 98.5l-.7 1.1zM284.4 98.5l-.4 .9zM284.4 98.5l-.2 .7zM284.4 98.5l-.1 .5zM284.4 98.5v.2zM305.8 97.2l.1 .5zM305.7 96.9l.2 .8zM305.5 96.8l.4 .9zM305.3 96.6l.6 1.1zM305 96.5l.9 1.2zM304.7 96.4l1.2 1.3z"/>
<path d="M304.4 96.5l.3-.1 1.2 1.3zM304.2 96.6l.2-.1 1.5 1.2zM304 96.7l.2-.1 1.7 1.1zM303.8 96.8l.2-.1 1.9 1zM303.8 96.8l2.1 .9-2.3-.6zM303.6 97.1l2.3 .6-2.4-.4zM303.5 98.1l2.4-.4-2.3 .6zM303.6 98.3l2.3-.6-2.1 .9zM303.8 98.6l2.1-.9-1.9 1zM304 98.7l1.9-1-1.7 1.1zM304.2 98.8l1.7-1.1-1.5 1.2zM304.4 98.9l1.5-1.2-1.2 1.2z"/>
<path d="M305.9 97.7l-.9 1.2h-.3zM305.9 97.7l-.9 1.2zM305.9 97.7l-.6 1.1zM305.9 97.7l-.4 1zM305.9 97.7l-.2 .8zM305.9 97.7l-.1 .5zM305.9 97.7v.3zM43.3 110.1h1l-.5 2.5zM340.8 110.1h1l-.5 2.5zM347.8 126.4l2.5-.4v1zM392.1 126l2.5 .4-2.5 .6zM43.8 152l.5 2.5h-1z"/>
<path d="M100.1 149.5h.9l-.4 2.5zM100.6 154.2l.4 2.5h-.9zM187.8 152l.5 2.5h-1zM259 149.5h1l-.5 2.5zM259.5 154.2l.5 2.5h-1zM303.3 157.7h1l-.5 2.5zM303.8 152l.5 2.5h-1zM187.3 160.5h1l-.5 2.5zM43.3 196.3h1l-.5 2.5zM77.9 218.9l2.4-.5v1zM315.9 218.4l2.4 .5-2.4 .5z"/>
</g>
<path d="M95.5 78.3h2.4M99.2 98.7h2.5M140.4 97.5h2.5M140.4 97.1h2.5M188.7 96h2.5M226.4 96.8h2.5M226.4 97.1h2.5M255.9 94.8h2.4M281.9 98.7h2.5M303.4 97.5h2.5M303.4 97.9h2.5" fill="none" stroke="#000" stroke-width=".38"/>
<path d="M95.5 77.9h2.4M99.2 98.3h2.5M188.7 96.4h2.5M255.9 95.2h2.4M281.9 98.3h2.5" fill="none" stroke="#000" stroke-width=".42"/>
<g font-size="7.9">
<text x="160.5" y="20.2">Contenedor 40 pies 2 SMT PTM</text>
<text x="190.6" y="29.3">SCALE 1 : 50</text>
</g>
<g font-size="4.7">
<text x="304.6" y="263.9">Contenedor 40 pies 2</text>
<text x="304.6" y="269.3">SMT PTM</text>
</g>
<g font-size="4.2">
<text x="34" y="9.6">6</text>
<text x="104" y="9.6">5</text>
<text x="174" y="9.6">4</text>
<text x="244" y="9.6">3</text>
<text x="314" y="9.6">2</text>
<text x="384" y="9.6">1</text>
<text x="6.8" y="38.7">D</text>
<text x="410.6" y="38.7">D</text>
<text x="7" y="112.9">C</text>
<text x="410.8" y="112.9">C</text>
<text x="7" y="187.1">B</text>
<text x="410.8" y="187.1">B</text>
<text x="7" y="261.4">A</text>
<text x="410.8" y="261.4">A</text>
<text x="34" y="290.4">6</text>
<text x="104" y="290.4">5</text>
<text x="174" y="290.4">4</text>
<text x="244" y="290.4">3</text>
<text x="314" y="290.4">2</text>
<text x="384" y="290.4">1</text>
</g>
<g font-size="3.9">
<text x="147.1" y="50.7">5</text>
<text x="102.8" y="63" transform="rotate(-90 102.8 63)">55</text>
<text x="195.4" y="61.4" transform="rotate(-90 195.4 61.4)">340</text>
<text x="252.1" y="61.9" transform="rotate(-90 252.1 61.9)">175</text>
<text x="282.2" y="62.5" transform="rotate(-90 282.2 62.5)">23</text>
<text x="68.7" y="89.3">4</text>
<text x="42.2" y="93.9" transform="rotate(-90 42.2 93.9)">2275</text>
<text x="339.8" y="93.9" transform="rotate(-90 339.8 93.9)">2275</text>
<text x="68.7" y="108">4</text>
<text x="367.2" y="124.9">2340</text>
<text x="154.7" y="126.4">3</text>
<text x="202" y="126.4">3</text>
<text x="237.3" y="126.4">2</text>
<text x="267.2" y="126.4">2</text>
<text x="289.3" y="126.4">1</text>
<text x="315.3" y="126.7">1</text>
<text x="99" y="149.2" transform="rotate(-90 99 149.2)">110</text>
<text x="186.3" y="147.6" transform="rotate(-90 186.3 147.6)">550</text>
<text x="258" y="149.8" transform="rotate(-90 258 149.8)">110</text>
<text x="302.2" y="149.5" transform="rotate(-90 302.2 149.5)">410</text>
<text x="42.2" y="179.5" transform="rotate(-90 42.2 179.5)">2340</text>
<text x="193.2" y="217.3">12025</text>
<text x="140.3" y="248.2">ITEM</text>
<text x="150.4" y="248.2">QTY</text>
<text x="181.6" y="248.2">PART NUMBER</text>
<text x="143.5" y="253.5">1</text>
<text x="152.6" y="253.5">2</text>
<text x="158.6" y="253.6">Caja 1de4 cabina SMT</text>
<text x="143.5" y="258.8">2</text>
<text x="152.6" y="258.8">2</text>
<text x="158.6" y="258.9">Caja 2-4 Embalaje Marítimo SMTPLT</text>
<text x="143.5" y="264.2">3</text>
<text x="143.5" y="269.4">4</text>
<text x="152.6" y="264.2">2</text>
<text x="152.6" y="269.5">2</text>
<text x="158.6" y="264.2">Caja 3-4 Embalaje Marítimo SMTPLT</text>
<text x="158.6" y="269.5">Caja 4-4 Embalaje Marítimo SMTPLT</text>
<text x="143.5" y="274.7">5</text>
<text x="152.6" y="274.7">1</text>
<text x="158.6" y="274.8">Contenedor 40 pies</text>
</g>
<text font-size="3.1" x="352.4" y="275">Contenedor 40 pies 2 SMT PTM</text>
<g font-size="2.4">
<text x="271.2" y="259.7">SCALE:</text>
<text x="350.6" y="260.8">DRAWN: Sergio Torremocha</text>
<text x="391.2" y="260.6">05/12/2016</text>
<text x="350.6" y="267">CHECKED:</text>
<text x="350.6" y="271.4">DWG NO:</text>
<text x="351.6" y="279.3">REV</text>
<text x="372" y="279.4">SIZE</text>
<text x="391" y="279.6">SHEET</text>
<text x="358.1" y="284.1">01</text>
<text x="377.9" y="283.8">A3</text>
<text x="398.3" y="283.8">1 /1</text>
</g>
</svg>
